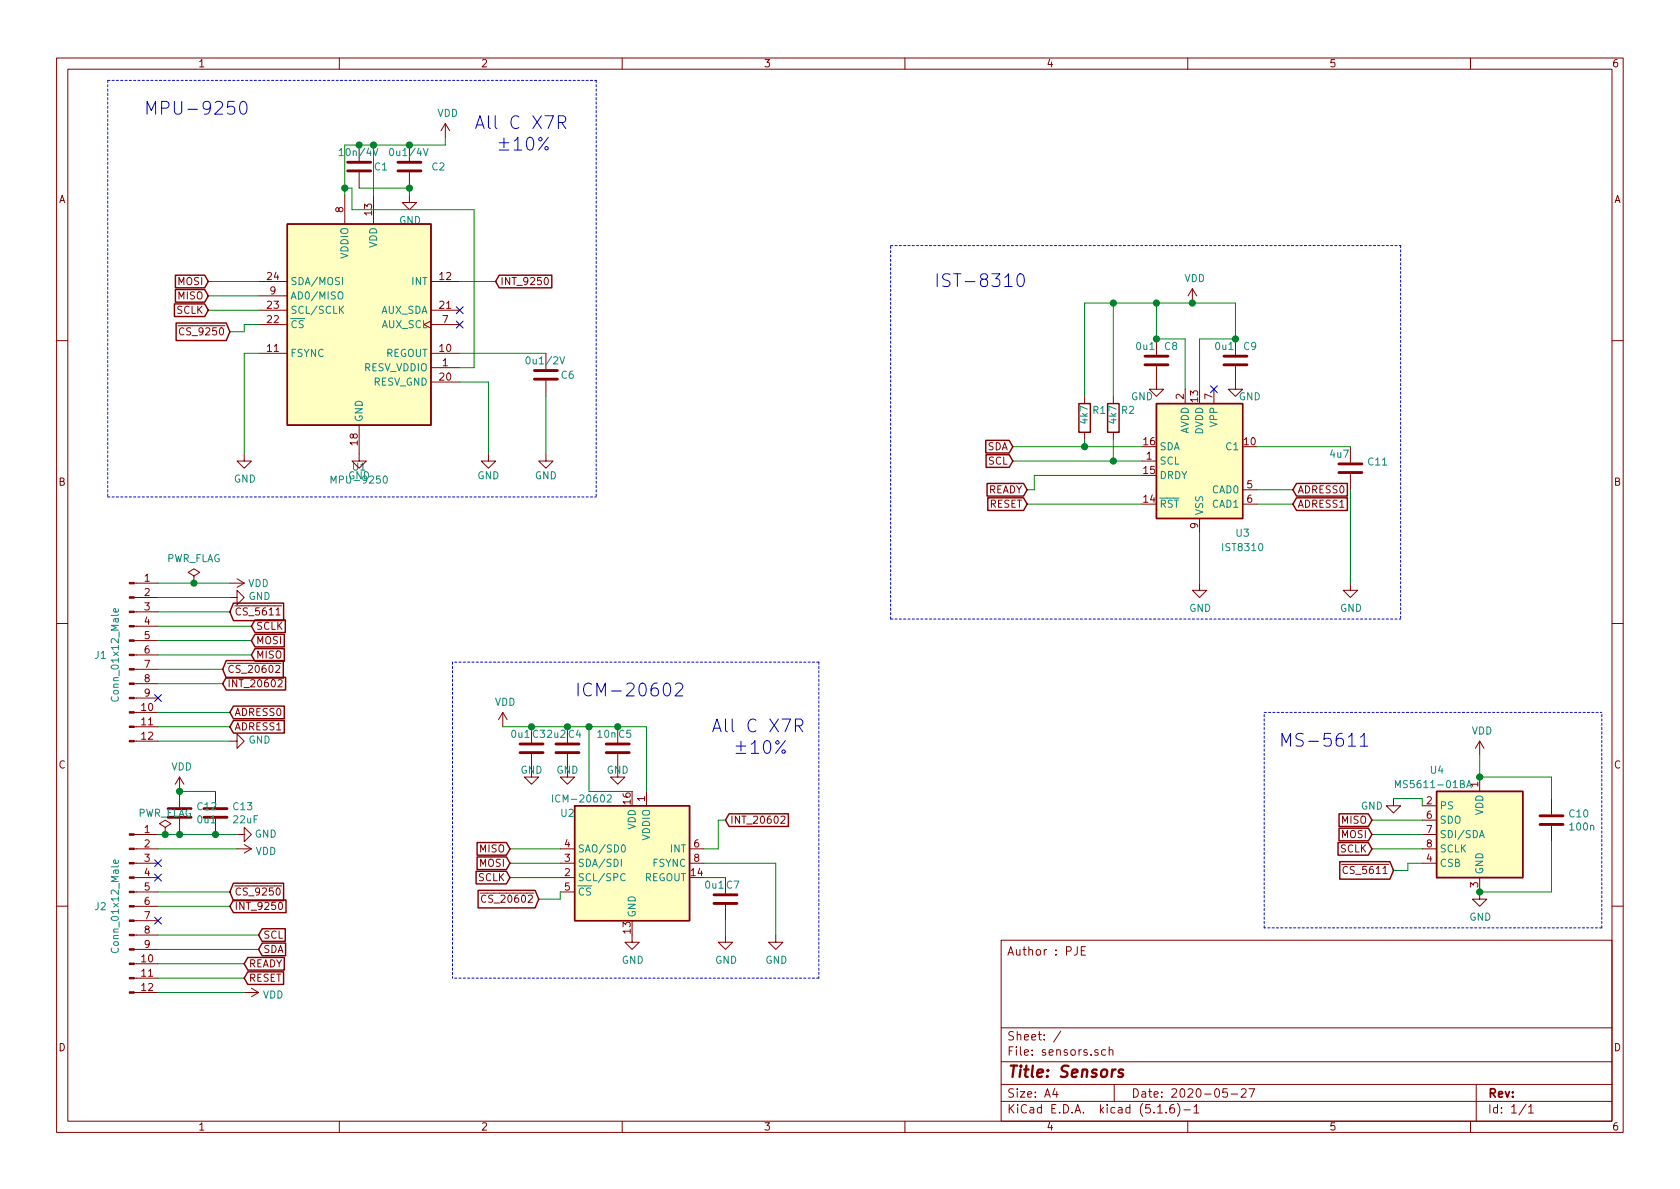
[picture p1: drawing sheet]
<svg xmlns="http://www.w3.org/2000/svg" width="297mm" height="210mm" viewBox="0 0 297 210" stroke-linecap="round" stroke-linejoin="round" font-family="sans-serif">
<g fill="none" stroke="#840000" stroke-width=".18">
<path d="M10 10.3h277v189.9h-277zM12 12.2h273v186.1h-273zM60 10.3v1.9M110 10.3v1.9M160 10.3v1.9M210 10.3v1.9M260 10.3v1.9M61 34.5v5.1M63.5 25.6v2.8M63.5 30.5v2.8M66 34.5v5.1M72.4 34.5v1.3h1.3l-1.3 1.3-1.3-1.3h1.3"/>
<path d="M72.4 25.6v2.8M72.4 30.5v2.8M78.7 21.8l-.7 1.3M78.7 21.8v2.6M78.7 21.8l.8 1.3M31.5 57.6h1.2M32.5 58.1a.6 .6 0 0 0-.8 .4 .6 .6 0 0 0 .6 .7l.2-.1M45.7 49.8h5.1M45.7 54.9h5.1M45.7 57.4h5.1M45.7 52.3h5.1M76.2 56.8l-1.3 .6 1.3 .6"/>
<path d="M76.2 49.8h5.1M76.2 54.9h5.1M76.2 57.4h5.1M96.3 49.2l.2-.1a.67 .67 0 0 1 .5 .6 .67 .67 0 0 1-.5 .6l-.3-.4zM204.5 59.9v2.8M210.8 51l-.7 1.3M210.8 51v2.6M210.8 51l.8 1.3M218.4 59.9v2.8M10 60.2h2M45.7 62.5h5.1M63.5 75.2v6.3h1.3l-1.3 1.3-1.3-1.3h1.3"/>
<path d="M76.2 65h5.1M76.2 62.5h5.1M76.2 67.6h5.1M96.5 62.5v2.8M96.5 67.3v2.8M191.8 70.1v1.3M191.8 76.4v1.3M196.8 70.1v1.3M196.8 76.4v1.3M204.5 64.8v4h1.2l-1.2 1.3-1.3-1.3h1.3M209.5 68.8v2.6M214.6 68.8v2.6"/>
<path d="M218.4 64.8v4h1.3l-1.3 1.3-1.2-1.3h1.2M238.8 79v2.8M285 60.2h2M43.2 80.3v1.2h1.2l-1.2 1.3-1.3-1.3h1.3M86.4 80.3v1.2h1.2l-1.2 1.3-1.3-1.3h1.3M96.5 80.3v1.2h1.3l-1.3 1.3-1.3-1.3h1.3M201.9 81.5h2.6M212.1 91.7v2.5M219.7 86.6h2.5M219.7 89.1h2.5M238.8 83.8v2.8M10 110.3h2"/>
<path d="M23.7 103.1h4.2M23.7 118.4h4.2M23.7 115.8h4.2M23.7 113.3h4.2M23.7 110.7h4.2M23.7 108.2h4.2M23.7 105.7h4.2M34.3 101.8l1-.6-1-.6-1 .6 1 .6v1.3M34.3 103.1h.1M40.6 105.7h1.3v-1.3l1.3 1.3-1.3 1.2v-1.2M40.6 103.1h2.6M41.9 102.4l1.3 .7"/>
<path d="M43.2 103.1l-1.3 .8M48.5 117.3h1.2M48.6 107.1h1.2M48.7 117.8l.5-.2 .3 .4-.8 .9h.8M48.8 107.8l.4-.3v1.3M48.8 108.8h.7M212.1 103.1v1.3h1.3l-1.3 1.3-1.3-1.3h1.3M238.8 103.1v1.3h1.2l-1.2 1.3-1.3-1.3h1.3M285 110.3h2M23.7 131.1h4.2M23.7 128.5h4.2M23.7 126h4.2"/>
<path d="M23.7 123.4h4.2M23.7 120.9h4.2M31.7 137.4l-.7 1.3M31.7 137.4v5.3M31.7 137.4l.8 1.3M38.1 139.9v2.8M40.6 131.1h1.3v-1.3l1.3 1.3-1.3 1.2v-1.2M49.2 120.3l.5-.1 .2 .3-.1 .2-.7 .8h.8M88.9 126l-.8 1.2M88.9 126v2.5M88.9 126l.8 1.2M94 133.3v4.1h1.2l-1.2 1.3-1.3-1.3h1.3"/>
<path d="M94 128.5v2.8M100.3 133.3v4.1h1.3l-1.3 1.3-1.2-1.3h1.2M100.3 128.5v2.8M109.2 133.3v4.1h1.3l-1.3 1.3-1.3-1.3h1.3M109.2 128.5v2.8M114.3 139.9v2.6M261.6 131.1v2.5M261.6 137.4v2.5M261.6 131.1l-.7 1.2M261.6 131.1l.8 1.2M23.7 157.7h4.2M23.7 155.2h4.2"/>
<path d="M23.7 152.6h4.2M23.7 150.1h4.2M23.7 147.6h4.2M29.2 146.3l1-.6-1-.7-1 .7 1 .6v1.3M29.2 147.6h.1M31.7 144.8v2.8M38.1 144.8v2.8M41.9 147.6h1.3v-1.3l1.2 1.3-1.2 1.2v-1.2M41.9 150.1h2.5M43.2 149.3l1.2 .8M44.4 150.1l-1.2 .8M48.6 156.7h1.2"/>
<path d="M48.9 157.1l.2-.1a.69 .69 0 0 1 .4 .7 .69 .69 0 0 1-.4 .6l-.2-.1-.1-.4zM49.4 159.7l.1-.1a.67 .67 0 0 1 .5 .6 .67 .67 0 0 1-.5 .6l-.3-.5zM84.9 157.9h1.3M85.9 158.4a.6 .6 0 0 0-.8 .4 .6 .6 0 0 0 .6 .8l.2-.2M99.1 157.7h2.5M99.1 155.2h2.5M99.1 152.6h2.5M99.1 150.1h2.5M121.9 152.6h2.6M121.9 150.1h2.6M128.3 155.2v2.8M138.1 144.4l.5-.1 .2 .4-.1 .2-.7 .7h.8"/>
<path d="M237.2 152.9h1.3M238.3 153.3a.6 .6 0 0 0-.9 .4 .6 .6 0 0 0 .6 .8l.3-.1M246.4 141.2v1.3h1.2l-1.2 1.3-1.3-1.3h1.3M251.5 152.6h2.5M251.5 150.1h2.5M251.5 147.6h2.5M251.5 142.5h2.5M251.5 145h2.5M261.6 155.2v3.8h1.3l-1.3 1.3-1.3-1.3h1.3M274.3 141.2v2.8M274.3 146v2.8M10 160.2h2"/>
<path d="M23.7 175.5h4.2M23.7 173h4.2M23.7 170.4h4.2M23.7 167.9h4.2M23.7 165.3h4.2M23.7 162.8h4.2M23.7 160.3h4.2M43.2 175.5h2.5M44.4 174.7l1.3 .8M45.7 175.5l-1.3 .8M111.8 165.3v1.3h1.2l-1.2 1.3-1.3-1.3h1.3M128.3 165.3v1.3h1.2l-1.2 1.3-1.3-1.3h1.3"/>
<path d="M128.3 160v2.8M137.2 165.3v1.3h1.2l-1.2 1.3-1.3-1.3h1.3M177 166.3h108v32h-108zM190.5 167.4v1.1a.47 .47 0 0 1-.6 .4M191.2 168.1h.5M191.9 167.4h-.7v1.5h.7M285 160.2h2M60 198.3v1.9M110 198.3v1.9M160 198.3v1.9M177 194.8h108M177 191.8h108"/>
<path d="M177 187.8h108M177 181.8h108M186.5 192.5l-.4 1h1M186.8 193v1M187.6 182.3l-1.3 2M195.5 185.7l-.5-.1-.2 .3v.6l.2 .1 .5-.1M196.1 185.7h.1a.37 .37 0 0 1 .6 .1v.8M196.1 185.1v1.5M197 191.8v3M204.7 196.8h.8M206.2 196.7v.1M207.5 195.3a.59 .59 0 0 0-.7 .7v.5l.2 .2 .4 .1 .2-.1 .1-.5-.2-.2-.4-.1-.3 .3"/>
<path d="M208.2 195.1a1.71 1.71 0 0 1 0 2.3M209.3 196.3h1.2M210 198.3v1.9M211.1 195.8l.4-.5v1.5M211.1 196.8h.9M217 192.5h-.7l-.1 .7 .2-.1 .5 .1 .1 .2v.5l-.2 .1-.6-.1M217.7 193.5h1.1M219.5 192.7l.2-.2h.3l.3 .2v.3v.2l-.9 .8h.9M220.8 192.5h1l-.6 1.5M260 198.3v1.9M261 191.8v6.5M269.8 195.2l-1.2 2"/>
<path d="M270.3 195.8l.4-.5v1.5M270.3 196.8h.8"/>
</g>
<path d="M198.6 189.2a.49 .49 0 0 0-.8 .3l.1 .2 .4 .1 .3 .3-.4 .3-.5-.1" fill="none" stroke="#840000" stroke-width=".41"/>
<g fill="none" stroke="#840000" stroke-width=".51">
<path d="M61.5 30.2h4M61.5 28.7h4M70.4 30.2h4M70.4 28.7h4M94.5 67.1h4.1M94.5 65.5h4.1M202.4 64.5h4.1M202.4 63h4.1M216.4 64.5h4.1M216.4 63h4.1M236.7 83.6h4.1M236.7 82h4.1"/>
<path d="M91.9 133.1h4.1M91.9 131.6h4.1M98.3 133.1h4.1M98.3 131.6h4.1M107.2 133.1h4.1M107.2 131.6h4.1M29.7 144.5h4.1M29.7 143h4.1M36.1 144.5h4M36.1 143h4M126.2 159.8h4.1M126.2 158.2h4.1"/>
<path d="M272.3 145.8h4.1M272.3 144.3h4.1"/>
</g>
<g fill="none" stroke="#008484" stroke-width=".18">
<path d="M60 26.6l.4-.3v1.2M60 27.5h.7M66 26.3l.4 1.2 .4-1.2M74.9 26.3l.4 1.2 .4-1.2M59.8 51.8l.3-.2a.45 .45 0 0 1 .5 .4v.4l-.1 .4h-.5a.92 .92 0 0 1-.2-1zM60.2 54.7l.6 .7M60.6 49.1v1.2M60.8 54.1l-.8 .8M99 63.1l.4 1.3 .4-1.3M58.5 85.4v-1.2l.5 .9 .4-.9v1.2M67.9 84.3l.1-.1a.67 .67 0 0 1 .5 .6 .67 .67 0 0 1-.5 .6l-.3-.4zM20.9 107.7v.3l-.1 .2-.7-.1v-.4l.3-.1 .1 .6"/>
<path d="M246.7 139.3v-1.3l.4 .9 .5-.9v1.3M259.3 139.3l.4-1.3 .4 1.3M259.4 138.9h.6M20.9 152.1v.4l-.1 .2-.7-.1v-.5h.3l.1 .6M97.7 140.6v1.2M107.4 140.7l.4-.1 .3 .3-.1 .2-.7 .7h.8M109.9 151.9v1.3M110 149.5l.2-.1a.69 .69 0 0 1 .4 .6 .69 .69 0 0 1-.4 .7 .83 .83 0 0 1-.2-1.2zM110.5 154.6a.6 .6 0 0 0-.8 .4 .6 .6 0 0 0 .6 .7l.2-.1M261.6 148.1l.4-1.2 .4 1.2M261.7 147.8h.6"/>
</g>
<g fill="#ffffc2" stroke="#ffffc2" stroke-width=".18">
<path d="M50.8 39.6h25.4v35.6h-25.4z"/>
<path d="M204.5 71.4h15.2v20.3h-15.2z"/>
<path d="M254 139.9h15.2v15.3h-15.2z"/>
<path d="M101.6 142.5h20.3v20.3h-20.3z"/>
</g>
<g fill="none" stroke="#840000" stroke-width=".25">
<path d="M50.8 39.6h25.4v35.6h-25.4zM30.8 53.7h5.4l.6 1.2-.6 1.1h-5.4zM31 51.2h5.2l.6 1.1-.6 1.1h-5.2zM31 48.7h5.2l.6 1.1-.6 1.1h-5.2zM31.1 57.1h8.9l.6 1.6-.6 1.5h-8.9zM88.3 48.7h9.3v2.2h-9.3l-.7-1.1zM174.3 77.9h4.1l.7 1.1-.7 1.1h-4.1zM190.8 71.4h2v5h-2zM195.8 71.4h2.1v5h-2.1zM204.5 71.4h15.2v20.3h-15.2zM174.3 80.4h4.1l.7 1.1-.7 1.1h-4.1zM174.5 85.5h6.5l.6 1.1-.6 1.1h-6.5z"/>
<path d="M174.7 88h6.3l.6 1.1-.6 1.2h-6.3zM229.2 88h9v2.3h-9l-.6-1.2zM229.2 85.5h9v2.2h-9l-.6-1.1zM40 119.8h10.5v2.2h-10.5l-.6-1.1zM40 116.8h10.1v3.1h-10.1l-.6-1.5zM41.3 106.6h8.8v3.1h-8.8l-.7-1.5zM45.1 109.6h5.3v2.3h-5.3l-.7-1.2zM45.1 114.7h5.2v2.2h-5.2l-.7-1.1zM45.1 112.2h5.2v2.2h-5.2l-.7-1.1zM41.3 124.9h9v2.2h-9l-.7-1.1zM41.3 127.4h9v2.2h-9l-.7-1.1zM254 139.9h15.2v15.3h-15.2z"/>
<path d="M41.3 159.2h9.3v2.2h-9.3l-.7-1.1zM41.3 156.2h8.8v3.1h-8.8l-.7-1.6zM84.2 154.1h5.3l.7 1.1-.7 1.1h-5.3zM84.4 151.5h5.1l.7 1.1-.7 1.2h-5.1zM84.4 149h5.1l.7 1.1-.7 1.1h-5.1zM84.5 157.4h10.1l.6 1.6-.6 1.5h-10.1zM101.6 142.5h20.3v20.3h-20.3zM128.9 143.9h10.5v2.2h-10.5l-.6-1.1zM236.6 149h5.3l.7 1.1-.7 1.1h-5.3zM236.8 143.9h5.1l.7 1.1-.7 1.1h-5.1zM236.8 146.5h5.1l.7 1.1-.7 1.1h-5.1zM236.9 152.4h8.8l.7 1.5-.7 1.6h-8.8z"/>
<path d="M43.8 171.9h6.3v2.2h-6.3l-.6-1.1zM43.8 169.3h6.5v2.2h-6.5l-.6-1.1zM46.4 166.8h4.1v2.2h-4.1l-.7-1.1zM46.4 164.2h4v2.3h-4l-.7-1.2z"/>
</g>
<g fill="#840000" stroke="#840000" stroke-width=".18">
<path d="M22.9 130.9h.8v.3h-.8z"/>
<path d="M22.9 128.4h.8v.2h-.8z"/>
<path d="M22.9 125.9h.8v.2h-.8z"/>
<path d="M22.9 123.3h.8v.3h-.8z"/>
<path d="M22.9 120.8h.8v.2h-.8z"/>
<path d="M22.9 118.2h.8v.3h-.8z"/>
<path d="M22.9 115.7h.8v.2h-.8z"/>
<path d="M22.9 113.2h.8v.2h-.8z"/>
<path d="M22.9 110.6h.8v.3h-.8z"/>
<path d="M22.9 108.1h.8v.2h-.8z"/>
<path d="M22.9 105.5h.8v.3h-.8z"/>
<path d="M22.9 103h.8v.2h-.8z"/>
<path d="M22.9 175.4h.8v.2h-.8z"/>
<path d="M22.9 172.8h.8v.3h-.8z"/>
<path d="M22.9 170.3h.8v.3h-.8z"/>
<path d="M22.9 167.8h.8v.2h-.8z"/>
<path d="M22.9 165.2h.8v.3h-.8z"/>
<path d="M22.9 162.7h.8v.2h-.8z"/>
<path d="M22.9 160.1h.8v.3h-.8z"/>
<path d="M22.9 157.6h.8v.3h-.8z"/>
<path d="M22.9 155.1h.8v.2h-.8z"/>
<path d="M22.9 152.5h.8v.3h-.8z"/>
<path d="M22.9 150h.8v.2h-.8z"/>
<path d="M22.9 147.4h.8v.3h-.8z"/>
</g>
<g fill="none" stroke="#0000c2" stroke-width=".18" stroke-dasharray=".4 .4">
<path d="M19 14.2v73.7M19 14.2h86.4M105.4 14.2v73.7M157.5 43.4h90.1M247.6 43.4v66.1M19 87.9h86.4M80 117.1v55.9M144.8 117.1v55.9M144.8 117.1h-64.8M157.5 109.5h90.1M157.5 109.5v-66.1M223.5 126h59.7"/>
<path d="M144.8 173h-64.8M223.5 164.1v-38.1M283.2 164.1v-38.1M283.2 164.1h-59.7"/>
</g>
<g fill="none" stroke="#008400" stroke-width=".18">
<path d="M61 33.3h1.2v3.8h21.6v27.9h-2.5M63.5 33.3h8.9v1.2M66 25.6v8.9M78.7 24.4v1.2h-17.7v8.9M36.8 49.8h8.9M36.8 54.9h8.9M36.8 52.3h8.9M45.7 57.4h-2.5v1.3h-2.6M81.3 49.8h6.3M196.8 53.6v16.5M204.5 53.6v6.3h5v8.9M45.7 62.5h-2.5v17.8"/>
<path d="M81.3 67.6h5.1v12.7M81.3 62.5h15.2M96.5 70.1v10.2M179.1 79h22.8M191.8 77.7v1.3M196.8 77.7v3.8M212.1 68.8v-8.9h6.3v-6.3h-26.6v16.5M222.2 79h16.6M179.1 81.5h22.8M181.6 89.1h20.3M201.9 84.1h-19v2.5h-1.3M212.1 94.2v8.9"/>
<path d="M222.2 89.1h6.4M222.2 86.6h6.4M238.8 86.6v16.5M27.9 105.7h12.7M27.9 118.4h11.5M27.9 115.8h16.5M27.9 113.3h16.5M27.9 110.7h16.5M27.9 108.2h12.7M27.9 103.1h12.7M27.9 128.5h12.7M27.9 126h12.7"/>
<path d="M27.9 131.1h12.7M27.9 120.9h11.5M31.7 139.9h6.4M88.9 128.5h25.4v11.4M104.1 128.5v11.4h7.7M261.6 133.6v3.8h12.7v3.8M27.9 147.6h14M27.9 157.7h12.7M27.9 150.1h14M90.2 152.6h8.9M90.2 150.1h8.9M90.2 155.2h8.9"/>
<path d="M99.1 157.7v1.3h-3.9M124.5 152.6h12.7v12.7M124.5 155.2h3.8M128.3 145h-1.3v5.1h-2.5M242.6 147.6h8.9M242.6 150.1h8.9M242.6 145h8.9M246.4 141.2h5.1v1.3M251.5 152.6h-2.6v1.3h-2.5M274.3 148.8v8.9h-12.7M27.9 167.9h17.8M27.9 165.3h17.8"/>
<path d="M27.9 170.4h15.3M27.9 173h15.3M27.9 160.3h12.7M27.9 175.5h15.3M128.3 162.8v2.5"/>
</g>
<g fill="none" stroke="#0000c2" stroke-width=".18">
<path d="M41.4 17.9h-1.1l-.1 1.1 .3-.2 .8 .1 .2 .3-.1 .8-.3 .2h-.6l-.3-.2M42.6 18.2a.55 .55 0 0 1 .5-.3 .55 .55 0 0 1 .5 .5 1.33 1.33 0 0 1-.5 1.8 .59 .59 0 0 1-.6-.4 1.99 1.99 0 0 1 .1-1.6zM96.4 26l.2-.1 .3 .1 .1 .2-.1 .2-.3 .1-.2-.1-.1-.2zM97 24.3l-1.8 2.2M98.7 21.7h.9a.62 .62 0 0 0 .4-.6 .62 .62 0 0 0-.4-.6h-.9v2.2M99.3 21.7l.7 1M180 48.6a.55 .55 0 0 1 .6-.2 .55 .55 0 0 1 .4 .4 1.33 1.33 0 0 1-.4 1.9 .59 .59 0 0 1-.7-.5 1.99 1.99 0 0 1 .1-1.6zM117.6 120.9a.52 .52 0 0 1 .9 .3 1.33 1.33 0 0 1-.5 1.9 .59 .59 0 0 1-.6-.5 1.71 1.71 0 0 1 .2-1.7zM119.4 121l.4-.2h.5l.3 .2 .1 .5-.1 .3-1.3 1.3h1.4M138.3 132.7l.2-.1 .3 .1 .1 .2-.1 .2-.3 .1-.2-.1-.1-.2zM138.9 131l-1.8 2.2M140.6 128.3h.9a.62 .62 0 0 0 .5-.6 .62 .62 0 0 0-.5-.6h-.9v2.3"/>
<path d="M141.2 128.3l.7 1.1M238.4 131.9h1.3M240.5 130.3l.7-.6v2.2M240.5 131.9h1.3"/>
</g>
<g fill="#008400" stroke="#008400" stroke-width=".25">
<circle cx="100.3" cy="128.5" r=".51"/>
<circle cx="204.5" cy="59.9" r=".51"/>
<circle cx="38.1" cy="147.6" r=".51"/>
<circle cx="31.8" cy="147.6" r=".51"/>
<circle cx="104.1" cy="128.5" r=".51"/>
<circle cx="210.8" cy="53.6" r=".51"/>
<circle cx="261.6" cy="137.4" r=".51"/>
<circle cx="218.4" cy="59.9" r=".51"/>
<circle cx="204.5" cy="53.6" r=".51"/>
<circle cx="191.8" cy="79" r=".51"/>
<circle cx="196.9" cy="81.5" r=".51"/>
<circle cx="196.9" cy="53.6" r=".51"/>
<circle cx="66" cy="25.6" r=".51"/>
<circle cx="63.5" cy="25.6" r=".51"/>
<circle cx="109.2" cy="128.5" r=".51"/>
<circle cx="34.3" cy="103.1" r=".51"/>
<circle cx="261.6" cy="157.7" r=".51"/>
<circle cx="94" cy="128.5" r=".51"/>
<circle cx="72.4" cy="33.3" r=".51"/>
<circle cx="72.4" cy="25.6" r=".51"/>
<circle cx="31.8" cy="139.9" r=".51"/>
<circle cx="61" cy="33.3" r=".51"/>
<circle cx="29.2" cy="147.6" r=".51"/>
</g>
<g fill="none" stroke="#000084" stroke-width=".18">
<path d="M80.7 54.2l1.2 1.3M80.7 56.8l1.2 1.2M81.9 54.2l-1.2 1.3M81.9 56.8l-1.2 1.2M214 68.2l1.2 1.2M215.2 68.2l-1.2 1.2M27.3 122.8l1.2 1.2M28.5 122.8l-1.2 1.2M27.3 154.6l1.2 1.2M27.3 152l1.2 1.3M28.5 154.6l-1.2 1.2M28.5 152l-1.2 1.3"/>
<path d="M27.3 162.2l1.2 1.2M28.5 162.2l-1.2 1.2"/>
</g>
<g font-size="3.1" fill="#0000c2">
<text x="25.4" y="20.3">MPU-9250</text>
<text x="83.8" y="22.9">All C X7R</text>
<text x="87.6" y="26.7">±10%</text>
<text x="165.1" y="50.8">IST-8310</text>
<text x="101.6" y="123.2">ICM-20602</text>
<text x="125.7" y="129.5">All C X7R</text>
<text x="129.5" y="133.3">±10%</text>
<text x="226.1" y="132.1">MS-5611</text>
</g>
<text font-size="2.8" fill="#840000" x="178" y="190.5">Title: Sensors</text>
<g font-size="2.1" fill="#840000">
<text x="178" y="169">Author : PJE</text>
<text x="178" y="184">Sheet: /</text>
<text x="178" y="186.7">File: sensors.sch</text>
<text x="178" y="196.9">KiCad E.D.A. kicad (5.1.6)-1</text>
<text x="178" y="194.1">Size: A4</text>
<text x="200" y="194.1">Date: 2020-05-27</text>
<text x="263" y="194.1">Rev:</text>
<text x="263" y="196.9">Id: 1/1</text>
</g>
<g font-size="1.8" fill="#840000">
<text x="35" y="11.9">1</text>
<text x="85" y="11.9">2</text>
<text x="135" y="11.9">3</text>
<text x="185" y="11.9">4</text>
<text x="235" y="11.9">5</text>
<text x="285" y="11.9">6</text>
<text x="10.4" y="35.9">A</text>
<text x="285.4" y="35.9">A</text>
<text x="60.7" y="37.6" transform="rotate(-90 60.7 37.6)">8</text>
<text x="65.8" y="38" transform="rotate(-90 65.8 38)">13</text>
<text x="31.5" y="53">MISO</text>
<text x="31.5" y="50.4">MOSI</text>
<text x="47.3" y="49.5">24</text>
<text x="47.8" y="52.1">9</text>
<text x="77.8" y="49.5">12</text>
<text x="88.4" y="50.4">INT_9250</text>
<text x="31.2" y="55.5">SCLK</text>
<text x="32.5" y="59.3">CS_9250</text>
<text x="47.3" y="57.1">22</text>
<text x="47.3" y="54.6">23</text>
<text x="77.8" y="54.6">21</text>
<text x="78.3" y="57.1">7</text>
<text x="47.3" y="62.2">11</text>
<text x="77.8" y="62.2">10</text>
<text x="78.3" y="64.8">1</text>
<text x="77.8" y="67.3">20</text>
<text x="209.3" y="70.6" transform="rotate(-90 209.3 70.6)">2</text>
<text x="211.8" y="71.1" transform="rotate(-90 211.8 71.1)">13</text>
<text x="214.4" y="70.6" transform="rotate(-90 214.4 70.6)">7</text>
<text x="63.2" y="78.7" transform="rotate(-90 63.2 78.7)">18</text>
<text x="174.5" y="79.6">SDA</text>
<text x="174.8" y="82.2">SCL</text>
<text x="202.2" y="83.8">15</text>
<text x="202.2" y="78.7">16</text>
<text x="202.7" y="81.3">1</text>
<text x="220" y="78.7">10</text>
<text x="10.4" y="85.9">B</text>
<text x="174.6" y="87.2">READY</text>
<text x="174.9" y="89.8">RESET</text>
<text x="202.2" y="88.9">14</text>
<text x="220.5" y="86.4">5</text>
<text x="220.5" y="88.9">6</text>
<text x="229.4" y="89.8">ADRESS1</text>
<text x="229.4" y="87.2">ADRESS0</text>
<text x="285.4" y="85.9">B</text>
<text x="211.8" y="93.4" transform="rotate(-90 211.8 93.4)">9</text>
<text x="25.6" y="102.9">1</text>
<text x="25.6" y="105.4">2</text>
<text x="25.6" y="107.9">3</text>
<text x="25.6" y="110.5">4</text>
<text x="25.6" y="113">5</text>
<text x="41.4" y="108.8">CS_5611</text>
<text x="45.2" y="111.4">SCLK</text>
<text x="45.2" y="113.9">MOSI</text>
<text x="25.6" y="115.6">6</text>
<text x="25.6" y="118.1">7</text>
<text x="40.2" y="119">CS_20602</text>
<text x="45.2" y="116.5">MISO</text>
<text x="25.1" y="125.7">10</text>
<text x="25.6" y="120.6">8</text>
<text x="25.6" y="123.2">9</text>
<text x="40.2" y="121.5">INT_20602</text>
<text x="25.1" y="128.3">11</text>
<text x="25.1" y="130.8">12</text>
<text x="41.4" y="126.6">ADRESS0</text>
<text x="41.4" y="129.2">ADRESS1</text>
<text x="10.4" y="135.9">C</text>
<text x="285.4" y="135.9">C</text>
<text x="111.5" y="142.2" transform="rotate(-90 111.5 142.2)">16</text>
<text x="114" y="141.7" transform="rotate(-90 114 141.7)">1</text>
<text x="252.2" y="142.2">2</text>
<text x="261.4" y="139.2" transform="rotate(-90 261.4 139.2)">1</text>
<text x="25.6" y="147.3">1</text>
<text x="25.6" y="149.9">2</text>
<text x="99.8" y="149.9">4</text>
<text x="122.7" y="149.9">6</text>
<text x="129.1" y="145.7">INT_20602</text>
<text x="237.3" y="145.7">MISO</text>
<text x="237.3" y="148.2">MOSI</text>
<text x="252.2" y="144.8">6</text>
<text x="252.2" y="147.3">7</text>
<text x="252.2" y="149.9">8</text>
<text x="25.6" y="152.4">3</text>
<text x="25.6" y="154.9">4</text>
<text x="84.6" y="155.8">SCLK</text>
<text x="84.9" y="153.3">MOSI</text>
<text x="84.9" y="150.7">MISO</text>
<text x="99.8" y="154.9">2</text>
<text x="99.8" y="152.4">3</text>
<text x="122.2" y="154.9">14</text>
<text x="122.7" y="152.4">8</text>
<text x="237" y="150.7">SCLK</text>
<text x="238.2" y="154.6">CS_5611</text>
<text x="252.2" y="152.4">4</text>
<text x="25.6" y="157.5">5</text>
<text x="25.6" y="160">6</text>
<text x="41.4" y="160.9">INT_9250</text>
<text x="41.4" y="158.4">CS_9250</text>
<text x="86.1" y="159.6">CS_20602</text>
<text x="99.8" y="157.5">5</text>
<text x="261.4" y="156.9" transform="rotate(-90 261.4 156.9)">3</text>
<text x="25.6" y="162.6">7</text>
<text x="25.6" y="165.1">8</text>
<text x="25.6" y="167.6">9</text>
<text x="46.5" y="166">SCL</text>
<text x="111.5" y="165" transform="rotate(-90 111.5 165)">13</text>
<text x="25.1" y="170.2">10</text>
<text x="25.1" y="172.7">11</text>
<text x="44" y="173.6">RESET</text>
<text x="44" y="171.1">READY</text>
<text x="46.5" y="168.5">SDA</text>
<text x="25.1" y="175.3">12</text>
<text x="10.4" y="185.9">D</text>
<text x="285.4" y="185.9">D</text>
<text x="35" y="199.9">1</text>
<text x="85" y="199.9">2</text>
<text x="135" y="199.9">3</text>
<text x="185" y="199.9">4</text>
<text x="235" y="199.9">5</text>
<text x="285" y="199.9">6</text>
</g>
<g font-size="1.8" fill="#008484">
<text x="77.3" y="20.7">VDD</text>
<text x="60.5" y="27.6">10n/4V</text>
<text x="69.4" y="27.6">0u1/4V</text>
<text x="66.2" y="30.1">C1</text>
<text x="76.4" y="30.1">C2</text>
<text x="70.6" y="39.6">GND</text>
<text x="61.6" y="45.7" transform="rotate(-90 61.6 45.7)">VDDIO</text>
<text x="66.7" y="43.9" transform="rotate(-90 66.7 43.9)">VDD</text>
<text x="51.3" y="50.4">SDA/MOSI</text>
<text x="51.3" y="53">AD0/MISO</text>
<text x="72.8" y="50.4">INT</text>
<text x="209.4" y="49.9">VDD</text>
<text x="51.3" y="58">CS</text>
<text x="51.3" y="55.5">SCL/SCLK</text>
<text x="67.2" y="55.5">AUX_SDA</text>
<text x="67.4" y="58">AUX_SCL</text>
<text x="51.3" y="63.1">FSYNC</text>
<text x="64.3" y="65.7">RESV_VDDIO</text>
<text x="68.1" y="63.1">REGOUT</text>
<text x="93.5" y="64.4">0u1/2V</text>
<text x="201" y="61.9">0u1</text>
<text x="205.9" y="61.9">C8</text>
<text x="215" y="61.9">0u1</text>
<text x="219.9" y="61.9">C9</text>
<text x="66" y="68.2">RESV_GND</text>
<text x="99.3" y="67">C6</text>
<text x="200" y="70.8">GND</text>
<text x="219" y="70.8">GND</text>
<text x="64.1" y="74.7" transform="rotate(-90 64.1 74.7)">GND</text>
<text x="192.3" y="74.8" transform="rotate(-90 192.3 74.8)">4k7</text>
<text x="193.2" y="73.2">R1</text>
<text x="197.4" y="74.8" transform="rotate(-90 197.4 74.8)">4k7</text>
<text x="198.3" y="73.2">R2</text>
<text x="210.2" y="76.9" transform="rotate(-90 210.2 76.9)">AVDD</text>
<text x="212.7" y="76.9" transform="rotate(-90 212.7 76.9)">DVDD</text>
<text x="215.3" y="75.4" transform="rotate(-90 215.3 75.4)">VPP</text>
<text x="62.4" y="83.2">U1</text>
<text x="205" y="82.2">SCL</text>
<text x="205" y="79.6">SDA</text>
<text x="216.9" y="79.6">C1</text>
<text x="235.3" y="80.9">4u7</text>
<text x="242" y="82.3">C11</text>
<text x="41.4" y="85.3">GND</text>
<text x="59.3" y="85.5">MPU-9250</text>
<text x="61.5" y="84.8">GND</text>
<text x="84.4" y="84.8">GND</text>
<text x="94.6" y="84.8">GND</text>
<text x="205" y="89.8">RST</text>
<text x="205" y="84.7">DRDY</text>
<text x="214.4" y="87.2">CAD0</text>
<text x="214.4" y="89.8">CAD1</text>
<text x="212.7" y="91.2" transform="rotate(-90 212.7 91.2)">VSS</text>
<text x="218.6" y="94.9">U3</text>
<text x="29.3" y="99.4">PWR_FLAG</text>
<text x="216.4" y="97.5">IST8310</text>
<text x="43.9" y="103.8">VDD</text>
<text x="43.9" y="106.1">GND</text>
<text x="210.3" y="108.2">GND</text>
<text x="236.9" y="108.2">GND</text>
<text x="16.8" y="116.5">J1</text>
<text x="21" y="123.5" transform="rotate(-90 21 123.5)">Conn_01x12_Male</text>
<text x="87.5" y="124.8">VDD</text>
<text x="43.9" y="131.5">GND</text>
<text x="90.5" y="130.5">0u1</text>
<text x="94.2" y="130.5">C3</text>
<text x="96.9" y="130.5">2u2</text>
<text x="100.5" y="130.5">C4</text>
<text x="105.7" y="130.5">10n</text>
<text x="109.4" y="130.5">C5</text>
<text x="260.2" y="129.9">VDD</text>
<text x="30.3" y="136.2">VDD</text>
<text x="92" y="136.8">GND</text>
<text x="98.4" y="136.8">GND</text>
<text x="107.3" y="136.8">GND</text>
<text x="253" y="136.8">U4</text>
<text x="35" y="143.3">C12</text>
<text x="41.3" y="143.3">C13</text>
<text x="98.5" y="141.9">ICM-20602</text>
<text x="240.6" y="143.2">GND</text>
<text x="247.5" y="139.4">MS5611-01BA</text>
<text x="254.5" y="143.1">PS</text>
<text x="24.3" y="144.4">PWR_FLAG</text>
<text x="35" y="145.6">0u1</text>
<text x="41.4" y="145.6">22uF</text>
<text x="45" y="148.1">GND</text>
<text x="99.2" y="144.4">U2</text>
<text x="112.4" y="146.7" transform="rotate(-90 112.4 146.7)">VDD</text>
<text x="114.9" y="148.6" transform="rotate(-90 114.9 148.6)">VDDIO</text>
<text x="254.5" y="145.7">SDO</text>
<text x="254.5" y="148.2">SDI/SDA</text>
<text x="262.3" y="144.2" transform="rotate(-90 262.3 144.2)">VDD</text>
<text x="277.5" y="144.5">C10</text>
<text x="277.7" y="146.9">100n</text>
<text x="45.2" y="151.2">VDD</text>
<text x="102.1" y="155.8">SCL/SPC</text>
<text x="102.1" y="153.3">SDA/SDI</text>
<text x="102.1" y="150.7">SAO/SD0</text>
<text x="113.8" y="155.8">REGOUT</text>
<text x="115.4" y="153.3">FSYNC</text>
<text x="118.6" y="150.7">INT</text>
<text x="254.5" y="153.3">CSB</text>
<text x="254.5" y="150.7">SCLK</text>
<text x="262.3" y="154.7" transform="rotate(-90 262.3 154.7)">GND</text>
<text x="16.8" y="161">J2</text>
<text x="102.1" y="158.4">CS</text>
<text x="124.8" y="157.1">0u1</text>
<text x="128.5" y="157.1">C7</text>
<text x="21" y="167.9" transform="rotate(-90 21 167.9)">Conn_01x12_Male</text>
<text x="112.4" y="162.3" transform="rotate(-90 112.4 162.3)">GND</text>
<text x="259.8" y="162.8">GND</text>
<text x="109.9" y="170.4">GND</text>
<text x="126.4" y="170.4">GND</text>
<text x="135.3" y="170.4">GND</text>
<text x="46.5" y="176.6">VDD</text>
</g>
</svg>
